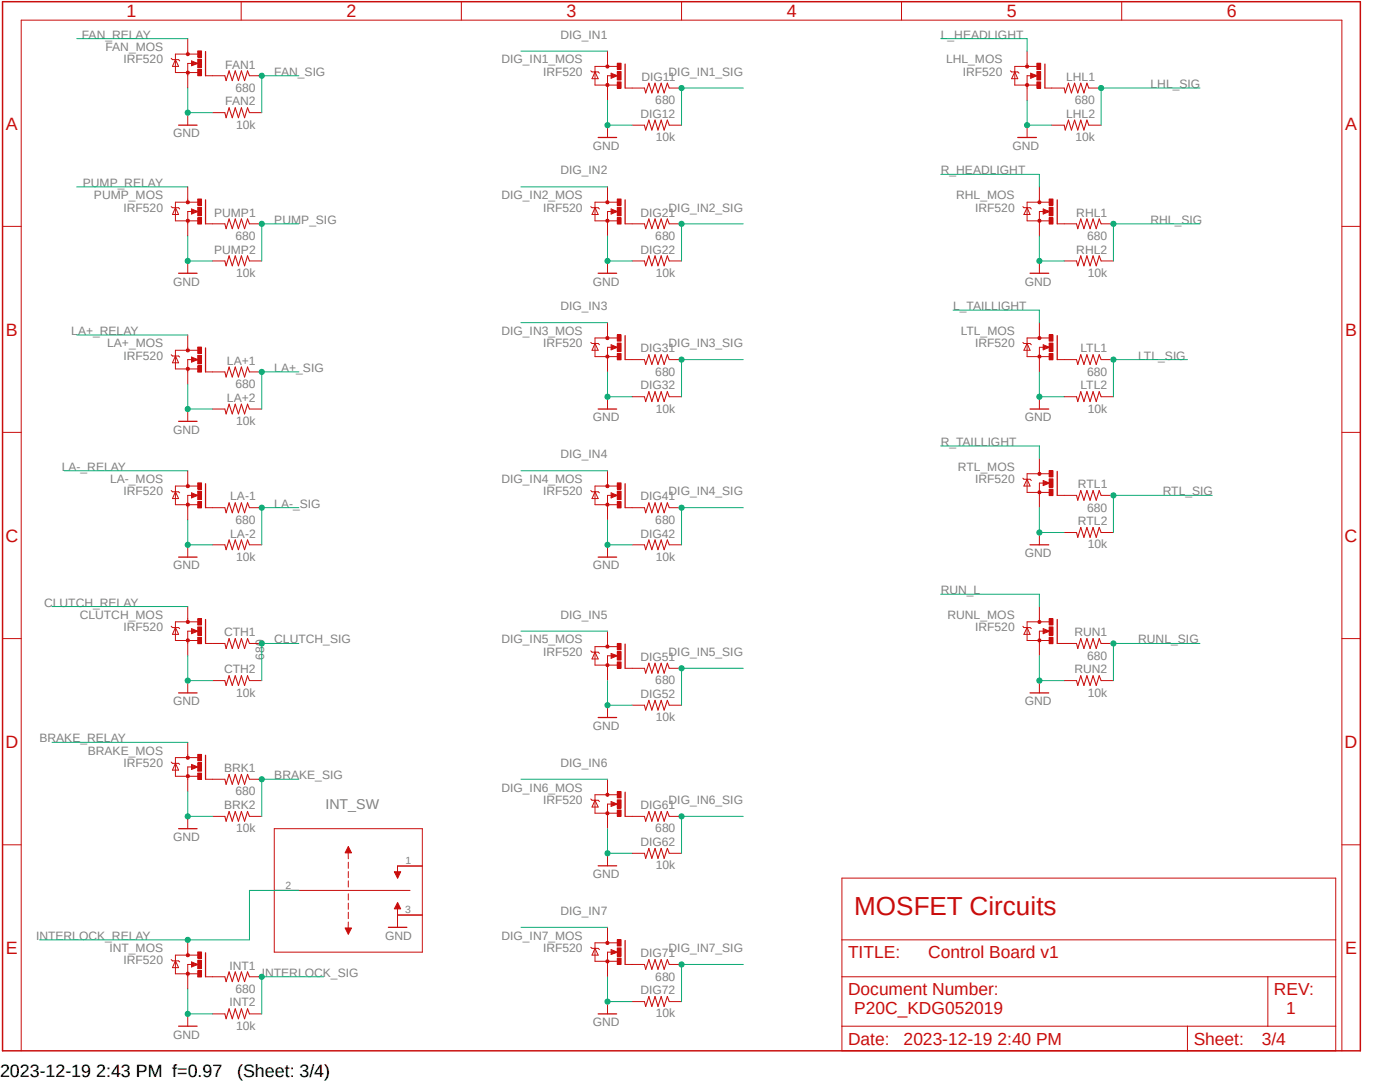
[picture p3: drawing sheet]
<svg xmlns="http://www.w3.org/2000/svg" width="279mm" height="216mm" viewBox="0 0 279 216" stroke-linecap="round" stroke-linejoin="round" font-family="sans-serif">
<path d="M0 0l271.8 210.2M271.8 0l-271.8 210.2" fill="none" stroke="#fff" stroke-width=".2"/>
<path d="M41 10.3v4.8" fill="none" stroke="#c90d0c" stroke-width=".25"/>
<path d="M34.2 11.6l.2 .3h1.2l.3 .2M35 11.9l.6 1.4h-1.2zM37.5 10.2v.6M38.2 12.1l1.3 .6-1.3 .4zM38.4 12.7h-.9v2.4M39.4 10.8h-4.4v3.7h4.5M41 15.1h1.4" fill="none" stroke="#c90d0c" stroke-width=".2"/>
<path d="M38.4 12.4l.8 .3-.8 .2v-.2h.2" fill="none" stroke="#c90d0c" stroke-width=".3"/>
<path d="M37.3 14.3h.4v.4h-.4z" fill-rule="evenodd" fill="#c90d0c"/>
<path d="M37.3 14.3h.4v.4h-.4z" fill="none" stroke="#c90d0c" stroke-width=".2"/>
<path d="M37.3 10.6h.4v.4l-.2 .1-.2-.1z" fill-rule="evenodd" fill="#c90d0c"/>
<path d="M37.3 10.6h.4v.4l-.2 .1-.2-.1z" fill="none" stroke="#c90d0c" stroke-width=".2"/>
<path d="M39.5 13.8h.7v1.3h-.7z" fill-rule="evenodd" fill="#c90d0c"/>
<path d="M39.5 13.8h.7v1.3h-.7z" fill="none" stroke="#c90d0c" stroke-width=".2"/>
<path d="M39.5 10.2h.7v1.2h-.7z" fill-rule="evenodd" fill="#c90d0c"/>
<path d="M39.5 10.2h.7v1.2h-.7z" fill="none" stroke="#c90d0c" stroke-width=".2"/>
<path d="M39.5 11.8h.7v1.7h-.7z" fill-rule="evenodd" fill="#c90d0c"/>
<g fill="none" stroke="#c90d0c" stroke-width=".2">
<path d="M37.5 7.7v2.5M37.5 15.1v2.5M39.5 11.8h.7v1.7h-.7zM42.4 15.1h2.5M49.8 15.1h2.4M37.5 22.5v2.5M37.5 39.8v.5M42.4 22.5h2.5M49.8 22.5h2.4M34.2 41.2l.2 .2h1.2l.3 .3M35 41.4l.6 1.4h-1.2zM38.2 41.7l1.3 .5-1.3 .5z"/>
<path d="M38.4 42.2h-.9v2.5M39.4 40.3h-4.4v3.8h4.5M41 44.7h1.4"/>
</g>
<path d="M44.9 15.1l.2 1 .6-2 .7 2 .5-2 .7 2 .6-2 .6 2 .6-2 .4 1M44.9 22.5l.2 1 .6-2 .7 2 .5-2 .7 2 .6-2 .6 2 .6-2 .4 1" fill="none" stroke="#c90d0c" stroke-width=".21"/>
<path d="M35.6 25h3.7M41 39.9v4.8" fill="none" stroke="#c90d0c" stroke-width=".25"/>
<path d="M38.4 42l.8 .2-.8 .3v-.3h.2" fill="none" stroke="#c90d0c" stroke-width=".3"/>
<path d="M37.3 43.8h.4v.5h-.4z" fill-rule="evenodd" fill="#c90d0c"/>
<path d="M37.3 43.8h.4v.5h-.4z" fill="none" stroke="#c90d0c" stroke-width=".2"/>
<path d="M37.3 40.1h.4v.5h-.4z" fill-rule="evenodd" fill="#c90d0c"/>
<path d="M37.3 40.1h.4v.5h-.4z" fill="none" stroke="#c90d0c" stroke-width=".2"/>
<path d="M39.5 43.4h.7v1.3h-.7z" fill-rule="evenodd" fill="#c90d0c"/>
<path d="M39.5 43.4h.7v1.3h-.7z" fill="none" stroke="#c90d0c" stroke-width=".2"/>
<path d="M39.5 39.7h.7v1.3h-.7z" fill-rule="evenodd" fill="#c90d0c"/>
<path d="M39.5 39.7h.7v1.3h-.7z" fill="none" stroke="#c90d0c" stroke-width=".2"/>
<path d="M39.5 41.4h.7v1.7h-.7z" fill-rule="evenodd" fill="#c90d0c"/>
<g fill="none" stroke="#c90d0c" stroke-width=".2">
<path d="M37.5 37.3v2.5M37.5 44.7v2.4M37.5 52.1v2.4M39.5 41.4h.7v1.7h-.7zM42.4 44.7h2.5M42.4 52.1h2.5M49.8 44.7h2.4M49.8 52.1h2.4M34.2 70.8l.2 .2h1.2l.3 .2M35 71l.6 1.4h-1.2zM37.5 69.3v.6M38.2 71.2l1.3 .6-1.3 .5z"/>
<path d="M38.4 71.8h-.9v2.4M39.4 69.9h-4.4v3.7h4.5M41 74.2h1.4"/>
</g>
<path d="M44.9 44.7l.2 .9 .6-1.9 .7 1.9 .5-1.9 .7 1.9 .6-1.9 .6 1.9 .6-1.9 .4 1M44.9 52.1l.2 .9 .6-1.9 .7 1.9 .5-1.9 .7 1.9 .6-1.9 .6 1.9 .6-1.9 .4 1" fill="none" stroke="#c90d0c" stroke-width=".21"/>
<path d="M35.6 54.5h3.7M41 69.4v4.8" fill="none" stroke="#c90d0c" stroke-width=".25"/>
<path d="M38.4 71.5l.8 .3-.8 .2v-.2h.2" fill="none" stroke="#c90d0c" stroke-width=".3"/>
<path d="M37.3 73.4h.4v.4h-.4z" fill-rule="evenodd" fill="#c90d0c"/>
<path d="M37.3 73.4h.4v.4h-.4z" fill="none" stroke="#c90d0c" stroke-width=".2"/>
<path d="M37.3 69.7h.4v.4h-.4z" fill-rule="evenodd" fill="#c90d0c"/>
<path d="M37.3 69.7h.4v.4h-.4z" fill="none" stroke="#c90d0c" stroke-width=".2"/>
<path d="M39.5 73h.7v1.3h-.7z" fill-rule="evenodd" fill="#c90d0c"/>
<path d="M39.5 73h.7v1.3h-.7z" fill="none" stroke="#c90d0c" stroke-width=".2"/>
<path d="M39.5 69.3h.7v1.2h-.7z" fill-rule="evenodd" fill="#c90d0c"/>
<path d="M39.5 69.3h.7v1.2h-.7z" fill="none" stroke="#c90d0c" stroke-width=".2"/>
<path d="M39.5 70.9h.7v1.7h-.7z" fill-rule="evenodd" fill="#c90d0c"/>
<g fill="none" stroke="#c90d0c" stroke-width=".2">
<path d="M37.5 66.8v2.5M37.5 74.2v2.5M39.5 70.9h.7v1.7h-.7zM42.4 74.2h2.5M49.8 74.2h2.4M34.2 97.9l.2 .2h1.2l.3 .2M35 98.1l.6 1.4h-1.2zM37.5 81.6v2.5M37.5 96.4v.6M38.2 98.3l1.3 .5-1.3 .6zM38.4 98.8h-.9v2.5M39.4 97h-4.4v3.7h4.5"/>
<path d="M42.4 81.6h2.5M49.8 81.6h2.4M41 101.3h1.4"/>
</g>
<path d="M44.9 74.2l.2 1 .6-2 .7 2 .5-2 .7 2 .6-2 .6 2 .6-2 .4 1M44.9 81.6l.2 1 .6-2 .7 2 .5-2 .7 2 .6-2 .6 2 .6-2 .4 1" fill="none" stroke="#c90d0c" stroke-width=".21"/>
<path d="M35.6 84.1h3.7M41 96.5v4.8" fill="none" stroke="#c90d0c" stroke-width=".25"/>
<path d="M38.4 98.6l.8 .2-.8 .3v-.3h.2" fill="none" stroke="#c90d0c" stroke-width=".3"/>
<path d="M37.3 100.5h.4v.4h-.4z" fill-rule="evenodd" fill="#c90d0c"/>
<path d="M37.3 100.5h.4v.4h-.4z" fill="none" stroke="#c90d0c" stroke-width=".2"/>
<path d="M37.3 96.8h.4v.4h-.4z" fill-rule="evenodd" fill="#c90d0c"/>
<path d="M37.3 96.8h.4v.4h-.4z" fill="none" stroke="#c90d0c" stroke-width=".2"/>
<path d="M39.5 100.1h.7v1.2h-.7z" fill-rule="evenodd" fill="#c90d0c"/>
<path d="M39.5 100.1h.7v1.2h-.7z" fill="none" stroke="#c90d0c" stroke-width=".2"/>
<path d="M39.5 96.4h.7v1.2h-.7z" fill-rule="evenodd" fill="#c90d0c"/>
<path d="M39.5 96.4h.7v1.2h-.7z" fill="none" stroke="#c90d0c" stroke-width=".2"/>
<path d="M39.5 98h.7v1.7h-.7z" fill-rule="evenodd" fill="#c90d0c"/>
<g fill="none" stroke="#c90d0c" stroke-width=".2">
<path d="M37.5 93.9v2.5M39.5 98h.7v1.7h-.7zM37.5 101.3v2.5M37.5 108.7v2.5M42.4 101.3h2.5M42.4 108.7h2.5M49.8 101.3h2.4M49.8 108.7h2.4M34.2 191.5l.2 .2h1.2l.3 .2M35 191.7l.6 1.4h-1.2zM37.5 190v.6M38.2 191.9l1.3 .5-1.3 .6z"/>
<path d="M38.4 192.4h-.9v2.5M39.4 190.6h-4.4v3.7h4.5M41 194.9h1.4"/>
</g>
<path d="M44.9 101.3l.2 1 .6-2 .7 2 .5-2 .7 2 .6-2 .6 2 .6-2 .4 1M44.9 108.7l.2 1 .6-2 .7 2 .5-2 .7 2 .6-2 .6 2 .6-2 .4 1" fill="none" stroke="#c90d0c" stroke-width=".21"/>
<path d="M35.6 111.2h3.7M41 190.1v4.8" fill="none" stroke="#c90d0c" stroke-width=".25"/>
<path d="M38.4 192.2l.8 .2-.8 .3v-.3h.2" fill="none" stroke="#c90d0c" stroke-width=".3"/>
<path d="M37.3 194.1h.4v.4h-.4z" fill-rule="evenodd" fill="#c90d0c"/>
<path d="M37.3 194.1h.4v.4h-.4z" fill="none" stroke="#c90d0c" stroke-width=".2"/>
<path d="M37.3 190.4h.4v.4h-.4z" fill-rule="evenodd" fill="#c90d0c"/>
<path d="M37.3 190.4h.4v.4h-.4z" fill="none" stroke="#c90d0c" stroke-width=".2"/>
<path d="M39.5 193.7h.7v1.2h-.7z" fill-rule="evenodd" fill="#c90d0c"/>
<path d="M39.5 193.7h.7v1.2h-.7z" fill="none" stroke="#c90d0c" stroke-width=".2"/>
<path d="M39.5 189.9h.7v1.3h-.7z" fill-rule="evenodd" fill="#c90d0c"/>
<path d="M39.5 189.9h.7v1.3h-.7z" fill="none" stroke="#c90d0c" stroke-width=".2"/>
<path d="M39.5 191.6h.7v1.7h-.7z" fill-rule="evenodd" fill="#c90d0c"/>
<g fill="none" stroke="#c90d0c" stroke-width=".2">
<path d="M34.2 125l.2 .2h1.2l.3 .2M35 125.2l.6 1.4h-1.2zM37.5 123.5v.6M38.2 125.4l1.3 .5-1.3 .5zM38.4 125.9h-.9v2.5M39.4 124.1h-4.4v3.7h4.5M41 128.4h1.4M37.5 187.5v2.5M37.5 194.9v2.5M39.5 191.6h.7v1.7h-.7zM42.4 194.9h2.5M49.8 194.9h2.4"/>
<path d="M37.5 202.3v2.5M42.4 202.3h2.5M49.8 202.3h2.4"/>
</g>
<path d="M44.9 194.9l.2 1 .6-2 .7 2 .5-2 .7 2 .6-2 .6 2 .6-2 .4 1M44.9 202.3l.2 1 .6-2 .7 2 .5-2 .7 2 .6-2 .6 2 .6-2 .4 1" fill="none" stroke="#c90d0c" stroke-width=".21"/>
<path d="M41 123.6v4.8M35.6 204.8h3.7" fill="none" stroke="#c90d0c" stroke-width=".25"/>
<path d="M38.4 125.7l.8 .2-.8 .3v-.3h.2" fill="none" stroke="#c90d0c" stroke-width=".3"/>
<path d="M37.3 127.6h.4v.4h-.4z" fill-rule="evenodd" fill="#c90d0c"/>
<path d="M37.3 127.6h.4v.4h-.4z" fill="none" stroke="#c90d0c" stroke-width=".2"/>
<path d="M37.3 123.9h.4v.4h-.4z" fill-rule="evenodd" fill="#c90d0c"/>
<path d="M37.3 123.9h.4v.4h-.4z" fill="none" stroke="#c90d0c" stroke-width=".2"/>
<path d="M39.5 127.2h.7v1.2h-.7z" fill-rule="evenodd" fill="#c90d0c"/>
<path d="M39.5 127.2h.7v1.2h-.7z" fill="none" stroke="#c90d0c" stroke-width=".2"/>
<path d="M39.5 123.4h.7v1.3h-.7z" fill-rule="evenodd" fill="#c90d0c"/>
<path d="M39.5 123.4h.7v1.3h-.7z" fill="none" stroke="#c90d0c" stroke-width=".2"/>
<path d="M39.5 125.1h.7v1.7h-.7z" fill-rule="evenodd" fill="#c90d0c"/>
<g fill="none" stroke="#c90d0c" stroke-width=".2">
<path d="M37.5 121v2.5M37.5 128.4v2.5M37.5 135.8v2.5M39.5 125.1h.7v1.7h-.7zM42.4 128.4h2.5M42.4 135.8h2.5M49.8 128.4h2.4M49.8 135.8h2.4M34.2 152.1l.2 .2h1.2l.3 .2M35 152.3l.6 1.4h-1.2zM37.5 150.6v.6M38.2 152.5l1.3 .5-1.3 .5z"/>
<path d="M38.4 153h-.9v2.5M39.4 151.2h-4.4v3.7h4.5M41 155.5h1.4"/>
</g>
<path d="M44.9 128.4l.2 1 .6-2 .7 2 .5-2 .7 2 .6-2 .6 2 .6-2 .4 1M44.9 135.8l.2 1 .6-2 .7 2 .5-2 .7 2 .6-2 .6 2 .6-2 .4 1" fill="none" stroke="#c90d0c" stroke-width=".21"/>
<path d="M35.6 138.3h3.7M41 150.7v4.8" fill="none" stroke="#c90d0c" stroke-width=".25"/>
<path d="M38.4 152.8l.8 .2-.8 .3v-.3h.2" fill="none" stroke="#c90d0c" stroke-width=".3"/>
<path d="M37.3 154.6h.4v.5h-.4z" fill-rule="evenodd" fill="#c90d0c"/>
<path d="M37.3 154.6h.4v.5h-.4z" fill="none" stroke="#c90d0c" stroke-width=".2"/>
<path d="M37.3 151h.4v.4h-.4z" fill-rule="evenodd" fill="#c90d0c"/>
<path d="M37.3 151h.4v.4h-.4z" fill="none" stroke="#c90d0c" stroke-width=".2"/>
<path d="M39.5 154.3h.7v1.2h-.7z" fill-rule="evenodd" fill="#c90d0c"/>
<path d="M39.5 154.3h.7v1.2h-.7z" fill="none" stroke="#c90d0c" stroke-width=".2"/>
<path d="M39.5 150.5h.7v1.3h-.7z" fill-rule="evenodd" fill="#c90d0c"/>
<path d="M39.5 150.5h.7v1.3h-.7z" fill="none" stroke="#c90d0c" stroke-width=".2"/>
<path d="M39.5 152.2h.7v1.7h-.7z" fill-rule="evenodd" fill="#c90d0c"/>
<g fill="none" stroke="#c90d0c" stroke-width=".2">
<path d="M48.1 .3v3.7M92.1 .3v3.7M136 .3v3.7M179.9 .3v3.7M223.9 .3v3.7M.5 45.2h3.7M267.8 45.2h3.7M.5 86.3h3.7M117.9 97.9l.3 .2h1.2l.2 .2M118.7 98.1l.7 1.4h-1.2zM121.2 96.4v.6M122 98.3l1.2 .5-1.2 .6z"/>
<path d="M122.1 98.8h-.9v2.5M123.2 97h-4.5v3.7h4.5M267.8 86.3h3.7M124.8 101.3h1.4M.5 127.4h3.7M267.8 127.4h3.7M37.5 148.1v2.5M37.5 155.5v2.4M39.5 152.2h.7v1.7h-.7zM42.4 155.5h2.5M49.8 155.5h2.4M.5 168.6h3.7"/>
<path d="M37.5 162.9v2.5M42.4 162.9h2.5M49.8 162.9h2.4M168 175.2h98.6v34.5h-98.6zM267.8 168.6h3.7M79.3 182.6v2.4M168 194.9h98.6M168 187.5h98.6M253 194.9v9.9M4.2 209.7v-205.7h263.6v205.7M168 204.8h98.6M237 204.8v4.9"/>
</g>
<path d="M44.9 155.5l.2 1 .6-2 .7 2 .5-2 .7 2 .6-2 .6 2 .6-2 .4 1M44.9 162.9l.2 1 .6-2 .7 2 .5-2 .7 2 .6-2 .6 2 .6-2 .4 1" fill="none" stroke="#c90d0c" stroke-width=".21"/>
<path d="M124.8 96.5v4.8M35.6 165.4h3.7M77.5 185h3.7" fill="none" stroke="#c90d0c" stroke-width=".25"/>
<path d="M.5 .3h271v209.4h-271zM122.1 98.6l.8 .2-.8 .3v-.3h.2" fill="none" stroke="#c90d0c" stroke-width=".3"/>
<path d="M121 100.5h.5v.4h-.5z" fill-rule="evenodd" fill="#c90d0c"/>
<path d="M121 100.5h.5v.4h-.5z" fill="none" stroke="#c90d0c" stroke-width=".2"/>
<path d="M121 96.8h.5v.4h-.5z" fill-rule="evenodd" fill="#c90d0c"/>
<path d="M121 96.8h.5v.4h-.5z" fill="none" stroke="#c90d0c" stroke-width=".2"/>
<path d="M123.2 100.1h.8v1.2h-.8z" fill-rule="evenodd" fill="#c90d0c"/>
<path d="M123.2 100.1h.8v1.2h-.8z" fill="none" stroke="#c90d0c" stroke-width=".2"/>
<path d="M123.2 96.4h.8v1.2h-.8z" fill-rule="evenodd" fill="#c90d0c"/>
<path d="M123.2 96.4h.8v1.2h-.8z" fill="none" stroke="#c90d0c" stroke-width=".2"/>
<path d="M123.2 98h.8v1.7h-.8z" fill-rule="evenodd" fill="#c90d0c"/>
<g fill="none" stroke="#c90d0c" stroke-width=".2">
<path d="M121.2 93.9v2.5M123.2 98h.8v1.7h-.8zM121.2 101.3v2.5M121.2 108.7v2.5M126.2 101.3h2.4M126.2 108.7h2.4M133.6 101.3h2.4M133.6 108.7h2.4M117.9 129.9l.3 .2h1.2l.2 .3M118.7 130.1l.7 1.4h-1.2zM121.2 128.4v.6M122 130.4l1.2 .5-1.2 .5z"/>
<path d="M122.1 130.9h-.9v2.4M123.2 129h-4.5v3.7h4.5M124.8 133.3h1.4"/>
</g>
<path d="M128.6 101.3l.3 1 .6-2 .6 2 .6-2 .6 2 .7-2 .5 2 .7-2 .4 1M128.6 108.7l.3 1 .6-2 .6 2 .6-2 .6 2 .7-2 .5 2 .7-2 .4 1" fill="none" stroke="#c90d0c" stroke-width=".21"/>
<path d="M119.4 111.2h3.7M124.8 128.5v4.8" fill="none" stroke="#c90d0c" stroke-width=".25"/>
<path d="M122.1 130.6l.8 .3-.8 .2v-.2h.2" fill="none" stroke="#c90d0c" stroke-width=".3"/>
<path d="M121 132.5h.5v.4l-.3 .2-.2-.2z" fill-rule="evenodd" fill="#c90d0c"/>
<path d="M121 132.5h.5v.4l-.3 .2-.2-.2z" fill="none" stroke="#c90d0c" stroke-width=".2"/>
<path d="M121 128.8h.5v.4h-.5z" fill-rule="evenodd" fill="#c90d0c"/>
<path d="M121 128.8h.5v.4h-.5z" fill="none" stroke="#c90d0c" stroke-width=".2"/>
<path d="M123.2 132.1h.8v1.2h-.8z" fill-rule="evenodd" fill="#c90d0c"/>
<path d="M123.2 132.1h.8v1.2h-.8z" fill="none" stroke="#c90d0c" stroke-width=".2"/>
<path d="M123.2 128.4h.8v1.3h-.8z" fill-rule="evenodd" fill="#c90d0c"/>
<path d="M123.2 128.4h.8v1.3h-.8z" fill="none" stroke="#c90d0c" stroke-width=".2"/>
<path d="M123.2 130h.8v1.7h-.8z" fill-rule="evenodd" fill="#c90d0c"/>
<g fill="none" stroke="#c90d0c" stroke-width=".2">
<path d="M117.9 14.1l.3 .3h1.2l.2 .2M118.7 14.4l.7 1.3h-1.2zM121.2 12.7v.6M122 14.6l1.2 .5-1.2 .5zM122.1 15.1h-.9v2.5M123.2 13.3h-4.5v3.7h4.5M124.8 17.6h1.4M121.2 125.9v2.5M121.2 133.3v2.5M123.2 130h.8v1.7h-.8zM126.2 133.3h2.4M133.6 133.3h2.4"/>
<path d="M121.2 140.7v2.5M126.2 140.7h2.4M133.6 140.7h2.4"/>
</g>
<path d="M128.6 133.3l.3 1 .6-2 .6 2 .6-2 .6 2 .7-2 .5 2 .7-2 .4 1M128.6 140.7l.3 1 .6-2 .6 2 .6-2 .6 2 .7-2 .5 2 .7-2 .4 1" fill="none" stroke="#c90d0c" stroke-width=".21"/>
<path d="M124.8 12.8v4.8M119.4 143.2h3.7" fill="none" stroke="#c90d0c" stroke-width=".25"/>
<path d="M122.1 14.9l.8 .2-.8 .3v-.3h.2" fill="none" stroke="#c90d0c" stroke-width=".3"/>
<path d="M121 16.7h.5v.5h-.5z" fill-rule="evenodd" fill="#c90d0c"/>
<path d="M121 16.7h.5v.5h-.5z" fill="none" stroke="#c90d0c" stroke-width=".2"/>
<path d="M121 13h.5v.5h-.5z" fill-rule="evenodd" fill="#c90d0c"/>
<path d="M121 13h.5v.5h-.5z" fill="none" stroke="#c90d0c" stroke-width=".2"/>
<path d="M123.2 16.3h.8v1.3h-.8z" fill-rule="evenodd" fill="#c90d0c"/>
<path d="M123.2 16.3h.8v1.3h-.8z" fill="none" stroke="#c90d0c" stroke-width=".2"/>
<path d="M123.2 12.6h.8v1.3h-.8z" fill-rule="evenodd" fill="#c90d0c"/>
<path d="M123.2 12.6h.8v1.3h-.8z" fill="none" stroke="#c90d0c" stroke-width=".2"/>
<path d="M123.2 14.3h.8v1.7h-.8z" fill-rule="evenodd" fill="#c90d0c"/>
<g fill="none" stroke="#c90d0c" stroke-width=".2">
<path d="M121.2 10.2v2.5M121.2 17.6v2.4M123.2 14.3h.8v1.7h-.8zM126.2 17.6h2.4M133.6 17.6h2.4M121.2 25v2.4M121.2 39.8v.5M126.2 25h2.4M133.6 25h2.4M117.9 41.2l.3 .2h1.2l.2 .3M118.7 41.4l.7 1.4h-1.2zM122 41.7l1.2 .5-1.2 .5z"/>
<path d="M122.1 42.2h-.9v2.5M123.2 40.3h-4.5v3.8h4.5M124.8 44.7h1.4"/>
</g>
<path d="M128.6 17.6l.3 .9 .6-1.9 .6 1.9 .6-1.9 .6 1.9 .7-1.9 .5 1.9 .7-1.9 .4 1M128.6 25l.3 1 .6-2 .6 2 .6-2 .6 2 .7-2 .5 2 .7-2 .4 1" fill="none" stroke="#c90d0c" stroke-width=".21"/>
<path d="M119.4 27.4h3.7M124.8 39.9v4.8" fill="none" stroke="#c90d0c" stroke-width=".25"/>
<path d="M122.1 42l.8 .2-.8 .3v-.3h.2" fill="none" stroke="#c90d0c" stroke-width=".3"/>
<path d="M121 43.8h.5v.5h-.5z" fill-rule="evenodd" fill="#c90d0c"/>
<path d="M121 43.8h.5v.5h-.5z" fill="none" stroke="#c90d0c" stroke-width=".2"/>
<path d="M121 40.1h.5v.5h-.5z" fill-rule="evenodd" fill="#c90d0c"/>
<path d="M121 40.1h.5v.5h-.5z" fill="none" stroke="#c90d0c" stroke-width=".2"/>
<path d="M123.2 43.4h.8v1.3h-.8z" fill-rule="evenodd" fill="#c90d0c"/>
<path d="M123.2 43.4h.8v1.3h-.8z" fill="none" stroke="#c90d0c" stroke-width=".2"/>
<path d="M123.2 39.7h.8v1.3h-.8z" fill-rule="evenodd" fill="#c90d0c"/>
<path d="M123.2 39.7h.8v1.3h-.8z" fill="none" stroke="#c90d0c" stroke-width=".2"/>
<path d="M123.2 41.4h.8v1.7h-.8z" fill-rule="evenodd" fill="#c90d0c"/>
<g fill="none" stroke="#c90d0c" stroke-width=".2">
<path d="M121.2 37.3v2.5M121.2 44.7v2.4M121.2 52.1v2.4M123.2 41.4h.8v1.7h-.8zM126.2 44.7h2.4M126.2 52.1h2.4M133.6 44.7h2.4M133.6 52.1h2.4M117.9 68.3l.3 .2h1.2l.2 .3M118.7 68.5l.7 1.4h-1.2zM121.2 66.8v.6M122 68.8l1.2 .5-1.2 .5z"/>
<path d="M122.1 69.3h-.9v2.5M123.2 67.4h-4.5v3.8h4.5M124.8 71.8h1.4"/>
</g>
<path d="M128.6 44.7l.3 .9 .6-1.9 .6 1.9 .6-1.9 .6 1.9 .7-1.9 .5 1.9 .7-1.9 .4 1M128.6 52.1l.3 .9 .6-1.9 .6 1.9 .6-1.9 .6 1.9 .7-1.9 .5 1.9 .7-1.9 .4 1" fill="none" stroke="#c90d0c" stroke-width=".21"/>
<path d="M119.4 54.5h3.7M124.8 67v4.8" fill="none" stroke="#c90d0c" stroke-width=".25"/>
<path d="M122.1 69l.8 .3-.8 .3v-.3h.2" fill="none" stroke="#c90d0c" stroke-width=".3"/>
<path d="M121 70.9h.5v.5h-.5z" fill-rule="evenodd" fill="#c90d0c"/>
<path d="M121 70.9h.5v.5h-.5z" fill="none" stroke="#c90d0c" stroke-width=".2"/>
<path d="M121 67.2h.5v.5h-.5z" fill-rule="evenodd" fill="#c90d0c"/>
<path d="M121 67.2h.5v.5h-.5z" fill="none" stroke="#c90d0c" stroke-width=".2"/>
<path d="M123.2 70.5h.8v1.3h-.8z" fill-rule="evenodd" fill="#c90d0c"/>
<path d="M123.2 70.5h.8v1.3h-.8z" fill="none" stroke="#c90d0c" stroke-width=".2"/>
<path d="M123.2 66.8h.8v1.3h-.8z" fill-rule="evenodd" fill="#c90d0c"/>
<path d="M123.2 66.8h.8v1.3h-.8z" fill="none" stroke="#c90d0c" stroke-width=".2"/>
<path d="M123.2 68.5h.8v1.6h-.8z" fill-rule="evenodd" fill="#c90d0c"/>
<g fill="none" stroke="#c90d0c" stroke-width=".2">
<path d="M121.2 64.4v2.4M121.2 71.8v2.4M121.2 79.2v2.4M123.2 68.5h.8v1.6h-.8zM126.2 71.8h2.4M126.2 79.2h2.4M133.6 71.8h2.4M133.6 79.2h2.4M117.9 159.4l.3 .3h1.2l.2 .2M118.7 159.7l.7 1.3h-1.2zM121.2 157.9v.7M122 159.9l1.2 .5-1.2 .5z"/>
<path d="M123.2 158.6h-4.5v3.7h4.5M122.1 160.4h-.9v2.5M124.8 162.9h1.4"/>
</g>
<path d="M128.6 71.8l.3 .9 .6-1.9 .6 1.9 .6-1.9 .6 1.9 .7-1.9 .5 1.9 .7-1.9 .4 1M128.6 79.2l.3 .9 .6-2 .6 2 .6-2 .6 2 .7-2 .5 2 .7-2 .4 1.1" fill="none" stroke="#c90d0c" stroke-width=".21"/>
<path d="M119.4 81.6h3.7M124.8 158.1v4.8" fill="none" stroke="#c90d0c" stroke-width=".25"/>
<path d="M122.1 160.2l.8 .2-.8 .3v-.3h.2" fill="none" stroke="#c90d0c" stroke-width=".3"/>
<path d="M121 162.1h.5v.4h-.5z" fill-rule="evenodd" fill="#c90d0c"/>
<path d="M121 162.1h.5v.4h-.5z" fill="none" stroke="#c90d0c" stroke-width=".2"/>
<path d="M121 158.4l.2-.2 .3 .2v.4l-.3 .1-.2-.1z" fill-rule="evenodd" fill="#c90d0c"/>
<path d="M121 158.4l.2-.2 .3 .2v.4l-.3 .1-.2-.1z" fill="none" stroke="#c90d0c" stroke-width=".2"/>
<path d="M123.2 161.6h.8v1.3h-.8z" fill-rule="evenodd" fill="#c90d0c"/>
<path d="M123.2 161.6h.8v1.3h-.8z" fill="none" stroke="#c90d0c" stroke-width=".2"/>
<path d="M123.2 157.9h.8v1.3h-.8z" fill-rule="evenodd" fill="#c90d0c"/>
<path d="M123.2 157.9h.8v1.3h-.8z" fill="none" stroke="#c90d0c" stroke-width=".2"/>
<path d="M123.2 159.6h.8v1.7h-.8z" fill-rule="evenodd" fill="#c90d0c"/>
<g fill="none" stroke="#c90d0c" stroke-width=".2">
<path d="M121.2 155.5v2.4M123.2 159.6h.8v1.7h-.8zM121.2 162.9v2.5M121.2 170.3v2.5M126.2 162.9h2.4M126.2 170.3h2.4M133.6 162.9h2.4M133.6 170.3h2.4M117.9 189l.3 .2h1.2l.2 .3M118.7 189.2l.7 1.4h-1.2zM121.2 187.5v.6M122 189.5l1.2 .5-1.2 .5z"/>
<path d="M122.1 190h-.9v2.4M123.2 188.1h-4.5v3.7h4.5M124.8 192.4h1.4"/>
</g>
<path d="M128.6 162.9l.3 1 .6-2 .6 2 .6-2 .6 2 .7-2 .5 2 .7-2 .4 1M128.6 170.3l.3 1 .6-2 .6 2 .6-2 .6 2 .7-2 .5 2 .7-2 .4 1" fill="none" stroke="#c90d0c" stroke-width=".21"/>
<path d="M119.4 172.8h3.7M124.8 187.7v4.7" fill="none" stroke="#c90d0c" stroke-width=".25"/>
<path d="M122.1 189.7l.8 .3-.8 .2v-.2h.2" fill="none" stroke="#c90d0c" stroke-width=".3"/>
<path d="M121 191.6h.5v.5h-.5z" fill-rule="evenodd" fill="#c90d0c"/>
<path d="M121 191.6h.5v.5h-.5z" fill="none" stroke="#c90d0c" stroke-width=".2"/>
<path d="M121 187.9h.5v.5h-.5z" fill-rule="evenodd" fill="#c90d0c"/>
<path d="M121 187.9h.5v.5h-.5z" fill="none" stroke="#c90d0c" stroke-width=".2"/>
<path d="M123.2 191.2h.8v1.2h-.8z" fill-rule="evenodd" fill="#c90d0c"/>
<path d="M123.2 191.2h.8v1.2h-.8z" fill="none" stroke="#c90d0c" stroke-width=".2"/>
<path d="M123.2 187.5h.8v1.3h-.8z" fill-rule="evenodd" fill="#c90d0c"/>
<path d="M123.2 187.5h.8v1.3h-.8z" fill="none" stroke="#c90d0c" stroke-width=".2"/>
<path d="M123.2 189.1h.8v1.7h-.8z" fill-rule="evenodd" fill="#c90d0c"/>
<g fill="none" stroke="#c90d0c" stroke-width=".2">
<path d="M54.7 177.7h27.1M54.7 165.4h29.6v24.6h-29.6zM69.5 169.4v2M69.5 172v1.3M69.5 173.9v1.2M69.5 175.8v1.2M69.5 178.4v1.2M79.3 172.8v2.4M79.4 172.8h4.9M69.5 184v2M69.5 180.2v1.2M69.5 182v1.3"/>
<path d="M79.3 180.1v2.5h5M121.2 185v2.5M121.2 192.4v2.5M121.2 199.9v2.4M123.2 189.1h.8v1.7h-.8zM126.2 192.4h2.4M126.2 199.9h2.4M133.6 192.4h2.4M133.6 199.9h2.4"/>
</g>
<path d="M128.6 192.4l.3 1 .6-1.9 .6 1.9 .6-1.9 .6 1.9 .7-1.9 .5 1.9 .7-1.9 .4 .9M128.6 199.9l.3 .9 .6-2 .6 2 .6-2 .6 2 .7-2 .5 2 .7-2 .4 1.1" fill="none" stroke="#c90d0c" stroke-width=".21"/>
<path d="M119.4 202.3h3.7" fill="none" stroke="#c90d0c" stroke-width=".25"/>
<path d="M68.9 185.2h1.2l-.6 1.2z" fill-rule="evenodd" fill="#c90d0c"/>
<path d="M68.9 185.2h1.2l-.6 1.2z" fill="none" stroke="#c90d0c" stroke-width=".2"/>
<path d="M79.3 180.1l.7 1.3h-1.3z" fill-rule="evenodd" fill="#c90d0c"/>
<path d="M79.3 180.1l.7 1.3h-1.3z" fill="none" stroke="#c90d0c" stroke-width=".2"/>
<path d="M69.5 168.9l.6 1.3h-1.2z" fill-rule="evenodd" fill="#c90d0c"/>
<path d="M69.5 168.9l.6 1.3h-1.2z" fill="none" stroke="#c90d0c" stroke-width=".2"/>
<path d="M78.7 173.9h1.3l-.6 1.3z" fill-rule="evenodd" fill="#c90d0c"/>
<path d="M201.6 14.1l.3 .3h1.2l.3 .2M202.5 14.4l.6 1.3h-1.2zM205 12.7v.6M205.7 14.6l1.2 .5-1.2 .5zM205.8 15.1h-.8v2.5M206.9 13.3h-4.4v3.7h4.4M208.5 17.6h1.4M78.7 173.9h1.3l-.6 1.3z" fill="none" stroke="#c90d0c" stroke-width=".2"/>
<path d="M208.5 12.8v4.8" fill="none" stroke="#c90d0c" stroke-width=".25"/>
<path d="M205.8 14.9l.9 .2-.9 .3v-.3h.3" fill="none" stroke="#c90d0c" stroke-width=".3"/>
<path d="M204.8 16.7h.4l.1 .3-.1 .2h-.4l-.2-.2z" fill-rule="evenodd" fill="#c90d0c"/>
<path d="M204.8 16.7h.4l.1 .3-.1 .2h-.4l-.2-.2z" fill="none" stroke="#c90d0c" stroke-width=".2"/>
<path d="M204.8 13h.4l.1 .3-.1 .2h-.4l-.2-.2z" fill-rule="evenodd" fill="#c90d0c"/>
<path d="M204.8 13h.4l.1 .3-.1 .2h-.4l-.2-.2z" fill="none" stroke="#c90d0c" stroke-width=".2"/>
<path d="M206.9 16.3h.8v1.3h-.8z" fill-rule="evenodd" fill="#c90d0c"/>
<path d="M206.9 16.3h.8v1.3h-.8z" fill="none" stroke="#c90d0c" stroke-width=".2"/>
<path d="M206.9 12.6h.8v1.3h-.8z" fill-rule="evenodd" fill="#c90d0c"/>
<path d="M206.9 12.6h.8v1.3h-.8z" fill="none" stroke="#c90d0c" stroke-width=".2"/>
<path d="M206.9 14.3h.8v1.7h-.8z" fill-rule="evenodd" fill="#c90d0c"/>
<g fill="none" stroke="#c90d0c" stroke-width=".2">
<path d="M205 10.2v2.5M205 17.6v2.4M206.9 14.3h.8v1.7h-.8zM209.9 17.6h2.5M217.3 17.6h2.5M205 25v2.4M207.4 39.8v.5M209.9 25h2.5M217.3 25h2.5M204.1 41.2l.2 .2h1.3l.2 .3M205 41.4l.6 1.4h-1.3zM208.2 41.7l1.2 .5-1.2 .5z"/>
<path d="M208.3 42.2h-.9v2.5M209.4 40.3h-4.4v3.8h4.4M211 44.7h1.4"/>
</g>
<path d="M212.4 17.6l.2 .9 .6-1.9 .6 1.9 .7-1.9 .6 1.9 .6-1.9 .6 1.9 .6-1.9 .4 1M212.4 25l.2 1 .6-2 .6 2 .7-2 .6 2 .6-2 .6 2 .6-2 .4 1" fill="none" stroke="#c90d0c" stroke-width=".21"/>
<path d="M203.1 27.4h3.7M211 39.9v4.8" fill="none" stroke="#c90d0c" stroke-width=".25"/>
<path d="M208.3 42l.9 .2-.9 .3v-.3h.2" fill="none" stroke="#c90d0c" stroke-width=".3"/>
<path d="M207.2 43.8h.4l.2 .3-.2 .2h-.4z" fill-rule="evenodd" fill="#c90d0c"/>
<path d="M207.2 43.8h.4l.2 .3-.2 .2h-.4z" fill="none" stroke="#c90d0c" stroke-width=".2"/>
<path d="M207.2 40.1h.4l.2 .2-.2 .3h-.4z" fill-rule="evenodd" fill="#c90d0c"/>
<path d="M207.2 40.1h.4l.2 .2-.2 .3h-.4z" fill="none" stroke="#c90d0c" stroke-width=".2"/>
<path d="M209.4 43.4h.7v1.3h-.7z" fill-rule="evenodd" fill="#c90d0c"/>
<path d="M209.4 43.4h.7v1.3h-.7z" fill="none" stroke="#c90d0c" stroke-width=".2"/>
<path d="M209.4 39.7h.7v1.3h-.7z" fill-rule="evenodd" fill="#c90d0c"/>
<path d="M209.4 39.7h.7v1.3h-.7z" fill="none" stroke="#c90d0c" stroke-width=".2"/>
<path d="M209.4 41.4h.7v1.7h-.7z" fill-rule="evenodd" fill="#c90d0c"/>
<g fill="none" stroke="#c90d0c" stroke-width=".2">
<path d="M207.4 37.3v2.5M207.4 44.7v2.4M207.4 52.1v2.4M209.4 41.4h.7v1.7h-.7zM212.4 44.7h2.4M212.4 52.1h2.4M219.8 44.7h2.4M219.8 52.1h2.4M204.1 68.3l.2 .2h1.3l.2 .3M205 68.5l.6 1.4h-1.3zM207.4 66.8v.6M208.2 68.8l1.2 .5-1.2 .5z"/>
<path d="M208.3 69.3h-.9v2.5M209.4 67.4h-4.4v3.8h4.4M211 71.8h1.4"/>
</g>
<path d="M214.8 44.7l.3 .9 .6-1.9 .6 1.9 .6-1.9 .7 1.9 .5-1.9 .7 1.9 .6-1.9 .4 1M214.8 52.1l.3 .9 .6-1.9 .6 1.9 .6-1.9 .7 1.9 .5-1.9 .7 1.9 .6-1.9 .4 1" fill="none" stroke="#c90d0c" stroke-width=".21"/>
<path d="M205.6 54.5h3.7M211 67v4.8" fill="none" stroke="#c90d0c" stroke-width=".25"/>
<path d="M208.3 69l.9 .3-.9 .3v-.3h.2" fill="none" stroke="#c90d0c" stroke-width=".3"/>
<path d="M207.2 70.9h.4l.2 .3-.2 .2h-.4z" fill-rule="evenodd" fill="#c90d0c"/>
<path d="M207.2 70.9h.4l.2 .3-.2 .2h-.4z" fill="none" stroke="#c90d0c" stroke-width=".2"/>
<path d="M207.2 67.2h.4l.2 .2-.2 .3h-.4z" fill-rule="evenodd" fill="#c90d0c"/>
<path d="M207.2 67.2h.4l.2 .2-.2 .3h-.4z" fill="none" stroke="#c90d0c" stroke-width=".2"/>
<path d="M209.4 70.5h.7v1.3h-.7z" fill-rule="evenodd" fill="#c90d0c"/>
<path d="M209.4 70.5h.7v1.3h-.7z" fill="none" stroke="#c90d0c" stroke-width=".2"/>
<path d="M209.4 66.8h.7v1.3h-.7z" fill-rule="evenodd" fill="#c90d0c"/>
<path d="M209.4 66.8h.7v1.3h-.7z" fill="none" stroke="#c90d0c" stroke-width=".2"/>
<path d="M209.4 68.5h.7v1.6h-.7z" fill-rule="evenodd" fill="#c90d0c"/>
<g fill="none" stroke="#c90d0c" stroke-width=".2">
<path d="M207.4 64.4v2.4M207.4 71.8v2.4M207.4 79.2v2.4M209.4 68.5h.7v1.6h-.7zM212.4 71.8h2.4M212.4 79.2h2.4M219.8 71.8h2.4M219.8 79.2h2.4M204.1 95.4l.2 .2h1.3l.2 .3M205 95.6l.6 1.4h-1.3zM207.4 93.9v.6M208.2 95.9l1.2 .5-1.2 .5z"/>
<path d="M208.3 96.4h-.9v2.4M209.4 94.5h-4.4v3.8h4.4M211 98.8h1.4"/>
</g>
<path d="M214.8 71.8l.3 .9 .6-1.9 .6 1.9 .6-1.9 .7 1.9 .5-1.9 .7 1.9 .6-1.9 .4 1M214.8 79.2l.3 .9 .6-2 .6 2 .6-2 .7 2 .5-2 .7 2 .6-2 .4 1.1" fill="none" stroke="#c90d0c" stroke-width=".21"/>
<path d="M205.6 81.6h3.7M211 94.1v4.7" fill="none" stroke="#c90d0c" stroke-width=".25"/>
<path d="M208.3 96.1l.9 .3-.9 .2v-.2h.2" fill="none" stroke="#c90d0c" stroke-width=".3"/>
<path d="M207.2 98h.4l.2 .3-.2 .2h-.4z" fill-rule="evenodd" fill="#c90d0c"/>
<path d="M207.2 98h.4l.2 .3-.2 .2h-.4z" fill="none" stroke="#c90d0c" stroke-width=".2"/>
<path d="M207.2 94.3h.4l.2 .2-.2 .3h-.4z" fill-rule="evenodd" fill="#c90d0c"/>
<path d="M207.2 94.3h.4l.2 .2-.2 .3h-.4z" fill="none" stroke="#c90d0c" stroke-width=".2"/>
<path d="M209.4 97.6h.7v1.3h-.7z" fill-rule="evenodd" fill="#c90d0c"/>
<path d="M209.4 97.6h.7v1.3h-.7z" fill="none" stroke="#c90d0c" stroke-width=".2"/>
<path d="M209.4 93.9h.7v1.3h-.7z" fill-rule="evenodd" fill="#c90d0c"/>
<path d="M209.4 93.9h.7v1.3h-.7z" fill="none" stroke="#c90d0c" stroke-width=".2"/>
<path d="M209.4 95.5h.7v1.7h-.7z" fill-rule="evenodd" fill="#c90d0c"/>
<g fill="none" stroke="#c90d0c" stroke-width=".2">
<path d="M207.4 91.5v2.4M207.4 98.8v2.5M209.4 95.5h.7v1.7h-.7zM212.4 98.8h2.4M219.8 98.8h2.4M207.4 106.3v2.4M212.4 106.3h2.4M219.8 106.3h2.4M204.1 125l.2 .2h1.3l.2 .2M205 125.2l.6 1.4h-1.3zM207.4 123.5v.6M208.2 125.4l1.2 .5-1.2 .5z"/>
<path d="M208.3 125.9h-.9v2.5M209.4 124.1h-4.4v3.7h4.4M211 128.4h1.4"/>
</g>
<path d="M214.8 98.8l.3 1 .6-1.9 .6 1.9 .6-1.9 .7 1.9 .5-1.9 .7 1.9 .6-1.9 .4 .9M214.8 106.3l.3 .9 .6-2 .6 2 .6-2 .7 2 .5-2 .7 2 .6-2 .4 1.1" fill="none" stroke="#c90d0c" stroke-width=".21"/>
<path d="M205.6 108.7h3.7M211 123.6v4.8" fill="none" stroke="#c90d0c" stroke-width=".25"/>
<path d="M208.3 125.7l.9 .2-.9 .3v-.3h.2" fill="none" stroke="#c90d0c" stroke-width=".3"/>
<path d="M207.2 127.6h.4l.2 .2-.2 .2h-.4z" fill-rule="evenodd" fill="#c90d0c"/>
<path d="M207.2 127.6h.4l.2 .2-.2 .2h-.4z" fill="none" stroke="#c90d0c" stroke-width=".2"/>
<path d="M207.2 123.9h.4l.2 .2-.2 .2h-.4z" fill-rule="evenodd" fill="#c90d0c"/>
<path d="M207.2 123.9h.4l.2 .2-.2 .2h-.4z" fill="none" stroke="#c90d0c" stroke-width=".2"/>
<path d="M209.4 127.2h.7v1.2h-.7z" fill-rule="evenodd" fill="#c90d0c"/>
<path d="M209.4 127.2h.7v1.2h-.7z" fill="none" stroke="#c90d0c" stroke-width=".2"/>
<path d="M209.4 123.4h.7v1.3h-.7z" fill-rule="evenodd" fill="#c90d0c"/>
<path d="M209.4 123.4h.7v1.3h-.7z" fill="none" stroke="#c90d0c" stroke-width=".2"/>
<path d="M209.4 125.1h.7v1.7h-.7z" fill-rule="evenodd" fill="#c90d0c"/>
<path d="M207.4 121v2.5M207.4 128.4v2.5M207.4 135.8v2.5M209.4 125.1h.7v1.7h-.7zM212.4 128.4h2.4M212.4 135.8h2.4M219.8 128.4h2.4M219.8 135.8h2.4" fill="none" stroke="#c90d0c" stroke-width=".2"/>
<path d="M214.8 128.4l.3 1 .6-2 .6 2 .6-2 .7 2 .5-2 .7 2 .6-2 .4 1M214.8 135.8l.3 1 .6-2 .6 2 .6-2 .7 2 .5-2 .7 2 .6-2 .4 1" fill="none" stroke="#c90d0c" stroke-width=".21"/>
<path d="M205.6 138.3h3.7" fill="none" stroke="#c90d0c" stroke-width=".25"/>
<path d="M15.3 7.7h22.2M59.6 15.1h-7.4v7.4M15.3 37.3h22.2M15.3 66.8h22.2" fill="none" stroke="#0dab76" stroke-width=".2"/>
<circle cx="52.2" cy="15.1" r=".51" fill="#0dab76"/>
<g fill="none" stroke="#0dab76" stroke-width=".2">
<path d="M59.6 44.7h-7.4v7.4"/>
<circle cx="52.2" cy="15.1" r=".51"/>
</g>
<circle cx="52.2" cy="44.7" r=".51" fill="#0dab76"/>
<g fill="none" stroke="#0dab76" stroke-width=".2">
<path d="M59.6 74.2h-7.4v7.4"/>
<circle cx="52.2" cy="44.7" r=".51"/>
</g>
<circle cx="52.2" cy="74.2" r=".51" fill="#0dab76"/>
<g fill="none" stroke="#0dab76" stroke-width=".2">
<path d="M37.5 17.6v4.9h4.9"/>
<circle cx="52.2" cy="74.2" r=".51"/>
</g>
<circle cx="37.5" cy="22.5" r=".51" fill="#0dab76"/>
<g fill="none" stroke="#0dab76" stroke-width=".2">
<path d="M37.5 47.1v5h4.9"/>
<circle cx="37.5" cy="22.5" r=".51"/>
</g>
<circle cx="37.5" cy="52.1" r=".51" fill="#0dab76"/>
<g fill="none" stroke="#0dab76" stroke-width=".2">
<path d="M37.5 76.7v4.9h4.9"/>
<circle cx="37.5" cy="52.1" r=".51"/>
</g>
<circle cx="37.5" cy="81.6" r=".51" fill="#0dab76"/>
<g fill="none" stroke="#0dab76" stroke-width=".2">
<path d="M37.5 103.8v4.9h4.9"/>
<circle cx="37.5" cy="81.6" r=".51"/>
</g>
<circle cx="37.5" cy="108.7" r=".51" fill="#0dab76"/>
<g fill="none" stroke="#0dab76" stroke-width=".2">
<path d="M37.5 197.4v4.9h4.9"/>
<circle cx="37.5" cy="108.7" r=".51"/>
</g>
<circle cx="37.5" cy="202.3" r=".51" fill="#0dab76"/>
<g fill="none" stroke="#0dab76" stroke-width=".2">
<path d="M37.5 130.9v4.9h4.9"/>
<circle cx="37.5" cy="202.3" r=".51"/>
</g>
<circle cx="37.5" cy="135.8" r=".51" fill="#0dab76"/>
<g fill="none" stroke="#0dab76" stroke-width=".2">
<path d="M37.5 157.9v5h4.9"/>
<circle cx="37.5" cy="135.8" r=".51"/>
</g>
<circle cx="37.5" cy="162.9" r=".51" fill="#0dab76"/>
<g fill="none" stroke="#0dab76" stroke-width=".2">
<path d="M121.2 103.8v4.9h5"/>
<circle cx="37.5" cy="162.9" r=".51"/>
</g>
<circle cx="121.2" cy="108.7" r=".51" fill="#0dab76"/>
<g fill="none" stroke="#0dab76" stroke-width=".2">
<path d="M121.2 135.8v4.9h5"/>
<circle cx="121.2" cy="108.7" r=".51"/>
</g>
<circle cx="121.2" cy="140.7" r=".51" fill="#0dab76"/>
<g fill="none" stroke="#0dab76" stroke-width=".2">
<path d="M121.2 20v5h5"/>
<circle cx="121.2" cy="140.7" r=".51"/>
</g>
<circle cx="121.2" cy="25" r=".51" fill="#0dab76"/>
<g fill="none" stroke="#0dab76" stroke-width=".2">
<path d="M121.2 47.1v5h5"/>
<circle cx="121.2" cy="25" r=".51"/>
</g>
<circle cx="121.2" cy="52.1" r=".51" fill="#0dab76"/>
<g fill="none" stroke="#0dab76" stroke-width=".2">
<path d="M121.2 74.2v5h5"/>
<circle cx="121.2" cy="52.1" r=".51"/>
</g>
<circle cx="121.2" cy="79.2" r=".51" fill="#0dab76"/>
<g fill="none" stroke="#0dab76" stroke-width=".2">
<path d="M121.2 165.4v4.9h5"/>
<circle cx="121.2" cy="79.2" r=".51"/>
</g>
<circle cx="121.2" cy="170.3" r=".51" fill="#0dab76"/>
<g fill="none" stroke="#0dab76" stroke-width=".2">
<path d="M121.2 194.9v5h5"/>
<circle cx="121.2" cy="170.3" r=".51"/>
</g>
<circle cx="121.2" cy="199.9" r=".51" fill="#0dab76"/>
<g fill="none" stroke="#0dab76" stroke-width=".2">
<path d="M205 20v5h4.9"/>
<circle cx="121.2" cy="199.9" r=".51"/>
</g>
<circle cx="205" cy="25" r=".51" fill="#0dab76"/>
<g fill="none" stroke="#0dab76" stroke-width=".2">
<path d="M207.4 47.1v5h5"/>
<circle cx="205" cy="25" r=".51"/>
</g>
<circle cx="207.4" cy="52.1" r=".51" fill="#0dab76"/>
<g fill="none" stroke="#0dab76" stroke-width=".2">
<path d="M207.4 74.2v5h5"/>
<circle cx="207.4" cy="52.1" r=".51"/>
</g>
<circle cx="207.4" cy="79.2" r=".51" fill="#0dab76"/>
<g fill="none" stroke="#0dab76" stroke-width=".2">
<path d="M207.4 101.3v5h5"/>
<circle cx="207.4" cy="79.2" r=".51"/>
</g>
<circle cx="207.4" cy="106.3" r=".51" fill="#0dab76"/>
<g fill="none" stroke="#0dab76" stroke-width=".2">
<path d="M207.4 130.9v4.9h5"/>
<circle cx="207.4" cy="106.3" r=".51"/>
</g>
<circle cx="207.4" cy="135.8" r=".51" fill="#0dab76"/>
<g fill="none" stroke="#0dab76" stroke-width=".2">
<path d="M52.2 101.3v7.4"/>
<circle cx="207.4" cy="135.8" r=".51"/>
</g>
<circle cx="52.2" cy="101.3" r=".51" fill="#0dab76"/>
<g fill="none" stroke="#0dab76" stroke-width=".2">
<path d="M12.8 93.9h24.7M52.2 101.3h7.4M52.2 194.9v7.4"/>
<circle cx="52.2" cy="101.3" r=".51"/>
</g>
<circle cx="52.2" cy="194.9" r=".51" fill="#0dab76"/>
<g fill="none" stroke="#0dab76" stroke-width=".2">
<path d="M59.6 177.7h-9.8v9.8h-41.9M52.2 194.9h12.4"/>
<circle cx="52.2" cy="194.9" r=".51"/>
</g>
<circle cx="37.5" cy="187.5" r=".51" fill="#0dab76"/>
<g fill="none" stroke="#0dab76" stroke-width=".2">
<path d="M52.2 128.4v7.4"/>
<circle cx="37.5" cy="187.5" r=".51"/>
</g>
<circle cx="52.2" cy="128.4" r=".51" fill="#0dab76"/>
<g fill="none" stroke="#0dab76" stroke-width=".2">
<path d="M10.4 121h27.1M52.2 128.4h7.4M10.4 148.1h27.1M59.6 155.5h-7.4v7.4"/>
<circle cx="52.2" cy="128.4" r=".51"/>
</g>
<circle cx="52.2" cy="155.5" r=".51" fill="#0dab76"/>
<g fill="none" stroke="#0dab76" stroke-width=".2">
<path d="M136 71.8v7.4"/>
<circle cx="52.2" cy="155.5" r=".51"/>
</g>
<circle cx="136" cy="71.8" r=".51" fill="#0dab76"/>
<g fill="none" stroke="#0dab76" stroke-width=".2">
<path d="M104 10.2h17.2M136 17.6v7.4M104 37.3h17.2M104 64.4h17.2M136 71.8h12.3M104 93.9h17.2M104 125.9h17.2M104 155.5h17.2M104 185h17.2"/>
<circle cx="136" cy="71.8" r=".51"/>
</g>
<circle cx="136" cy="17.6" r=".51" fill="#0dab76"/>
<g fill="none" stroke="#0dab76" stroke-width=".2">
<path d="M136 17.6h12.3M136 44.7v7.4"/>
<circle cx="136" cy="17.6" r=".51"/>
</g>
<circle cx="136" cy="44.7" r=".51" fill="#0dab76"/>
<g fill="none" stroke="#0dab76" stroke-width=".2">
<path d="M136 44.7h12.3M136 192.4v7.5"/>
<circle cx="136" cy="44.7" r=".51"/>
</g>
<circle cx="136" cy="192.4" r=".51" fill="#0dab76"/>
<g fill="none" stroke="#0dab76" stroke-width=".2">
<path d="M136 162.9v7.4M136 192.4h12.3"/>
<circle cx="136" cy="192.4" r=".51"/>
</g>
<circle cx="136" cy="162.9" r=".51" fill="#0dab76"/>
<g fill="none" stroke="#0dab76" stroke-width=".2">
<path d="M136 133.3v7.4M136 162.9h12.3"/>
<circle cx="136" cy="162.9" r=".51"/>
</g>
<circle cx="136" cy="133.3" r=".51" fill="#0dab76"/>
<g fill="none" stroke="#0dab76" stroke-width=".2">
<path d="M136 101.3v7.4M136 133.3h12.3"/>
<circle cx="136" cy="133.3" r=".51"/>
</g>
<circle cx="136" cy="101.3" r=".51" fill="#0dab76"/>
<g fill="none" stroke="#0dab76" stroke-width=".2">
<path d="M187.7 7.7h17.3v2.5M239.5 17.6h-19.7v7.4M136 101.3h12.3M187.7 118.6h19.7v2.4"/>
<circle cx="136" cy="101.3" r=".51"/>
</g>
<circle cx="219.7" cy="17.6" r=".51" fill="#0dab76"/>
<g fill="none" stroke="#0dab76" stroke-width=".2">
<path d="M239.5 44.7h-17.3v7.4"/>
<circle cx="219.7" cy="17.6" r=".51"/>
</g>
<circle cx="222.2" cy="44.7" r=".51" fill="#0dab76"/>
<g fill="none" stroke="#0dab76" stroke-width=".2">
<path d="M187.7 34.8h19.7v2.5M190.2 61.9h17.2v2.5M237 71.8h-14.8v7.4"/>
<circle cx="222.2" cy="44.7" r=".51"/>
</g>
<circle cx="222.2" cy="71.8" r=".51" fill="#0dab76"/>
<g fill="none" stroke="#0dab76" stroke-width=".2">
<path d="M187.7 89h19.7v2.5M241.9 98.8h-19.7v7.5"/>
<circle cx="222.2" cy="71.8" r=".51"/>
</g>
<circle cx="222.2" cy="98.8" r=".51" fill="#0dab76"/>
<g fill="none" stroke="#0dab76" stroke-width=".2">
<path d="M239.5 128.4h-17.3v7.4"/>
<circle cx="222.2" cy="98.8" r=".51"/>
</g>
<circle cx="222.2" cy="128.4" r=".51" fill="#0dab76"/>
<circle cx="222.2" cy="128.4" r=".51" fill="none" stroke="#0dab76" stroke-width=".2"/>
<text font-size="5.2" fill="#c90d0c" x="170.5" y="182.6">MOSFET Circuits</text>
<g font-size="3.6" fill="#c90d0c">
<text x="25.2" y="3.4">1</text>
<text x="69.1" y="3.4">2</text>
<text x="113.1" y="3.4">3</text>
<text x="157" y="3.4">4</text>
<text x="200.9" y="3.4">5</text>
<text x="244.9" y="3.4">6</text>
<text x="1.2" y="25.9">A</text>
<text x="268.4" y="25.9">A</text>
<text x="1.2" y="67">B</text>
<text x="268.4" y="67">B</text>
<text x="1.1" y="108.1">C</text>
<text x="268.4" y="108.1">C</text>
<text x="1.1" y="149.3">D</text>
<text x="268.4" y="149.3">D</text>
<text x="1.2" y="190.4">E</text>
<text x="268.4" y="190.4">E</text>
</g>
<g font-size="3.6">
<text x="0" y="214.9">2023-12-19 2:43 PM f=0.97</text>
<text x="47.3" y="214.9">(Sheet: 3/4)</text>
</g>
<g font-size="3.5" fill="#c90d0c">
<text x="169.2" y="191.2">TITLE:</text>
<text x="185.3" y="191.2">Control Board v1</text>
<text x="169.2" y="198.6">Document Number:</text>
<text x="170.5" y="202.3">P20C_KDG052019</text>
<text x="254.3" y="198.6">REV:</text>
<text x="256.7" y="202.3">1</text>
<text x="169.2" y="208.4">Date:</text>
<text x="180.3" y="208.4">2023-12-19 2:40 PM</text>
<text x="238.2" y="208.4">Sheet:</text>
<text x="251.8" y="208.4">3/4</text>
</g>
<text font-size="2.8" fill="#808080" x="64.9" y="161.5">INT_SW</text>
<g font-size="2.4" fill="#808080">
<text x="16.3" y="7.7">FAN_RELAY</text>
<text x="21" y="10.2">FAN_MOS</text>
<text x="111.8" y="7.7">DIG_IN1</text>
<text x="187.7" y="7.7">L_HEADLIGHT</text>
<text x="24.6" y="12.7">IRF520</text>
<text x="45" y="13.7">FAN1</text>
<text x="54.7" y="15.1">FAN_SIG</text>
<text x="100.1" y="12.7">DIG_IN1_MOS</text>
<text x="108.4" y="15.1">IRF520</text>
<text x="128" y="16.1">DIG11</text>
<text x="133.4" y="15.1">DIG_IN1_SIG</text>
<text x="188.8" y="12.7">LHL_MOS</text>
<text x="192.2" y="15.1">IRF520</text>
<text x="212.8" y="16.1">LHL1</text>
<text x="229.6" y="17.6">LHL_SIG</text>
<text x="45" y="21">FAN2</text>
<text x="47" y="18.3">680</text>
<text x="127.8" y="23.5">DIG12</text>
<text x="130.8" y="20.8">680</text>
<text x="212.8" y="23.5">LHL2</text>
<text x="214.5" y="20.8">680</text>
<text x="34.5" y="27.4">GND</text>
<text x="47.1" y="25.7">10k</text>
<text x="118.3" y="29.9">GND</text>
<text x="130.9" y="28.2">10k</text>
<text x="202.1" y="29.9">GND</text>
<text x="214.6" y="28.2">10k</text>
<text x="111.8" y="34.8">DIG_IN2</text>
<text x="187.7" y="34.8">R_HEADLIGHT</text>
<text x="16.5" y="37.3">PUMP_RELAY</text>
<text x="18.8" y="39.8">PUMP_MOS</text>
<text x="100.1" y="39.8">DIG_IN2_MOS</text>
<text x="190.8" y="39.8">RHL_MOS</text>
<text x="24.6" y="42.2">IRF520</text>
<text x="42.7" y="43.2">PUMP1</text>
<text x="47" y="47.9">680</text>
<text x="54.7" y="44.7">PUMP_SIG</text>
<text x="108.4" y="42.2">IRF520</text>
<text x="127.8" y="43.2">DIG21</text>
<text x="130.8" y="47.9">680</text>
<text x="133.4" y="42.2">DIG_IN2_SIG</text>
<text x="194.6" y="42.2">IRF520</text>
<text x="214.8" y="43.2">RHL1</text>
<text x="217" y="47.9">680</text>
<text x="229.6" y="44.7">RHL_SIG</text>
<text x="42.7" y="50.6">PUMP2</text>
<text x="127.8" y="50.6">DIG22</text>
<text x="214.8" y="50.6">RHL2</text>
<text x="34.5" y="57">GND</text>
<text x="47.1" y="55.2">10k</text>
<text x="118.3" y="57">GND</text>
<text x="130.9" y="55.2">10k</text>
<text x="204.5" y="57">GND</text>
<text x="217.1" y="55.2">10k</text>
<text x="111.8" y="61.9">DIG_IN3</text>
<text x="190.2" y="61.9">L_TAILLIGHT</text>
<text x="14.2" y="66.8">LA+_RELAY</text>
<text x="21.4" y="69.3">LA+_MOS</text>
<text x="24.6" y="71.8">IRF520</text>
<text x="100.1" y="66.8">DIG_IN3_MOS</text>
<text x="108.4" y="69.3">IRF520</text>
<text x="127.8" y="70.3">DIG31</text>
<text x="133.4" y="69.3">DIG_IN3_SIG</text>
<text x="191.7" y="66.8">LTL_MOS</text>
<text x="194.6" y="69.3">IRF520</text>
<text x="215.6" y="70.3">LTL1</text>
<text x="227.2" y="71.8">LTL_SIG</text>
<text x="45.3" y="72.8">LA+1</text>
<text x="47" y="77.4">680</text>
<text x="54.7" y="74.2">LA+_SIG</text>
<text x="127.8" y="77.7">DIG32</text>
<text x="130.8" y="75">680</text>
<text x="215.6" y="77.7">LTL2</text>
<text x="217" y="75">680</text>
<text x="45.3" y="80.2">LA+2</text>
<text x="130.9" y="82.3">10k</text>
<text x="217.1" y="82.3">10k</text>
<text x="34.5" y="86.5">GND</text>
<text x="47.1" y="84.8">10k</text>
<text x="118.3" y="84.1">GND</text>
<text x="187.7" y="89">R_TAILLIGHT</text>
<text x="204.5" y="84.1">GND</text>
<text x="12.3" y="93.9">LA-_RELAY</text>
<text x="111.8" y="91.5">DIG_IN4</text>
<text x="191.2" y="93.9">RTL_MOS</text>
<text x="22" y="96.4">LA-_MOS</text>
<text x="24.6" y="98.8">IRF520</text>
<text x="45.9" y="99.9">LA-1</text>
<text x="54.7" y="101.3">LA-_SIG</text>
<text x="100.1" y="96.4">DIG_IN4_MOS</text>
<text x="108.4" y="98.8">IRF520</text>
<text x="127.8" y="99.9">DIG41</text>
<text x="133.4" y="98.8">DIG_IN4_SIG</text>
<text x="194.6" y="96.4">IRF520</text>
<text x="215.1" y="97.4">RTL1</text>
<text x="232.1" y="98.8">RTL_SIG</text>
<text x="45.9" y="107.3">LA-2</text>
<text x="47" y="104.5">680</text>
<text x="127.8" y="107.3">DIG42</text>
<text x="130.8" y="104.5">680</text>
<text x="215.1" y="104.8">RTL2</text>
<text x="217" y="102.1">680</text>
<text x="34.5" y="113.6">GND</text>
<text x="47.1" y="111.9">10k</text>
<text x="118.3" y="113.6">GND</text>
<text x="130.9" y="111.9">10k</text>
<text x="204.5" y="111.2">GND</text>
<text x="217.1" y="109.4">10k</text>
<text x="187.7" y="118.6">RUN_L</text>
<text x="8.8" y="121">CLUTCH_RELAY</text>
<text x="15.9" y="123.5">CLUTCH_MOS</text>
<text x="24.6" y="125.9">IRF520</text>
<text x="111.8" y="123.5">DIG_IN5</text>
<text x="189.1" y="123.5">RUNL_MOS</text>
<text x="194.6" y="125.9">IRF520</text>
<text x="44.7" y="127">CTH1</text>
<text x="52.7" y="131.6" transform="rotate(-90 52.7 131.6)">680</text>
<text x="54.7" y="128.4">CLUTCH_SIG</text>
<text x="100.1" y="128.4">DIG_IN5_MOS</text>
<text x="108.4" y="130.9">IRF520</text>
<text x="127.8" y="131.9">DIG51</text>
<text x="133.4" y="130.9">DIG_IN5_SIG</text>
<text x="214.4" y="127">RUN1</text>
<text x="217" y="131.6">680</text>
<text x="227.2" y="128.4">RUNL_SIG</text>
<text x="44.7" y="134.4">CTH2</text>
<text x="130.8" y="136.5">680</text>
<text x="214.4" y="134.4">RUN2</text>
<text x="34.5" y="140.7">GND</text>
<text x="47.1" y="139">10k</text>
<text x="127.8" y="139.3">DIG52</text>
<text x="130.9" y="143.9">10k</text>
<text x="204.5" y="140.7">GND</text>
<text x="217.1" y="139">10k</text>
<text x="7.9" y="148.1">BRAKE_RELAY</text>
<text x="118.3" y="145.7">GND</text>
<text x="17.5" y="150.6">BRAKE_MOS</text>
<text x="24.6" y="153">IRF520</text>
<text x="44.7" y="154.1">BRK1</text>
<text x="54.7" y="155.5">BRAKE_SIG</text>
<text x="111.8" y="153">DIG_IN6</text>
<text x="44.7" y="161.5">BRK2</text>
<text x="47" y="158.7">680</text>
<text x="100.1" y="157.9">DIG_IN6_MOS</text>
<text x="108.4" y="160.4">IRF520</text>
<text x="127.8" y="161.5">DIG61</text>
<text x="133.4" y="160.4">DIG_IN6_SIG</text>
<text x="34.5" y="167.8">GND</text>
<text x="47.1" y="166.1">10k</text>
<text x="130.8" y="166.1">680</text>
<text x="127.8" y="168.8">DIG62</text>
<text x="130.9" y="173.5">10k</text>
<text x="118.3" y="175.2">GND</text>
<text x="111.8" y="182.6">DIG_IN7</text>
<text x="7.2" y="187.5">INTERLOCK_RELAY</text>
<text x="21.8" y="190">INT_MOS</text>
<text x="76.9" y="187.5">GND</text>
<text x="100.1" y="187.5">DIG_IN7_MOS</text>
<text x="108.4" y="190">IRF520</text>
<text x="127.8" y="191">DIG71</text>
<text x="133.4" y="190">DIG_IN7_SIG</text>
<text x="24.6" y="192.4">IRF520</text>
<text x="45.8" y="193.5">INT1</text>
<text x="52.2" y="194.9">INTERLOCK_SIG</text>
<text x="130.8" y="195.7">680</text>
<text x="45.8" y="200.8">INT2</text>
<text x="47" y="198.1">680</text>
<text x="127.8" y="198.4">DIG72</text>
<text x="130.9" y="203">10k</text>
<text x="34.5" y="207.2">GND</text>
<text x="47.1" y="205.5">10k</text>
<text x="118.3" y="204.8">GND</text>
</g>
<g font-size="2.1" fill="#808080">
<text x="80.9" y="172.5">1</text>
<text x="57" y="177.3">2</text>
<text x="80.9" y="182.2">3</text>
</g>
</svg>
